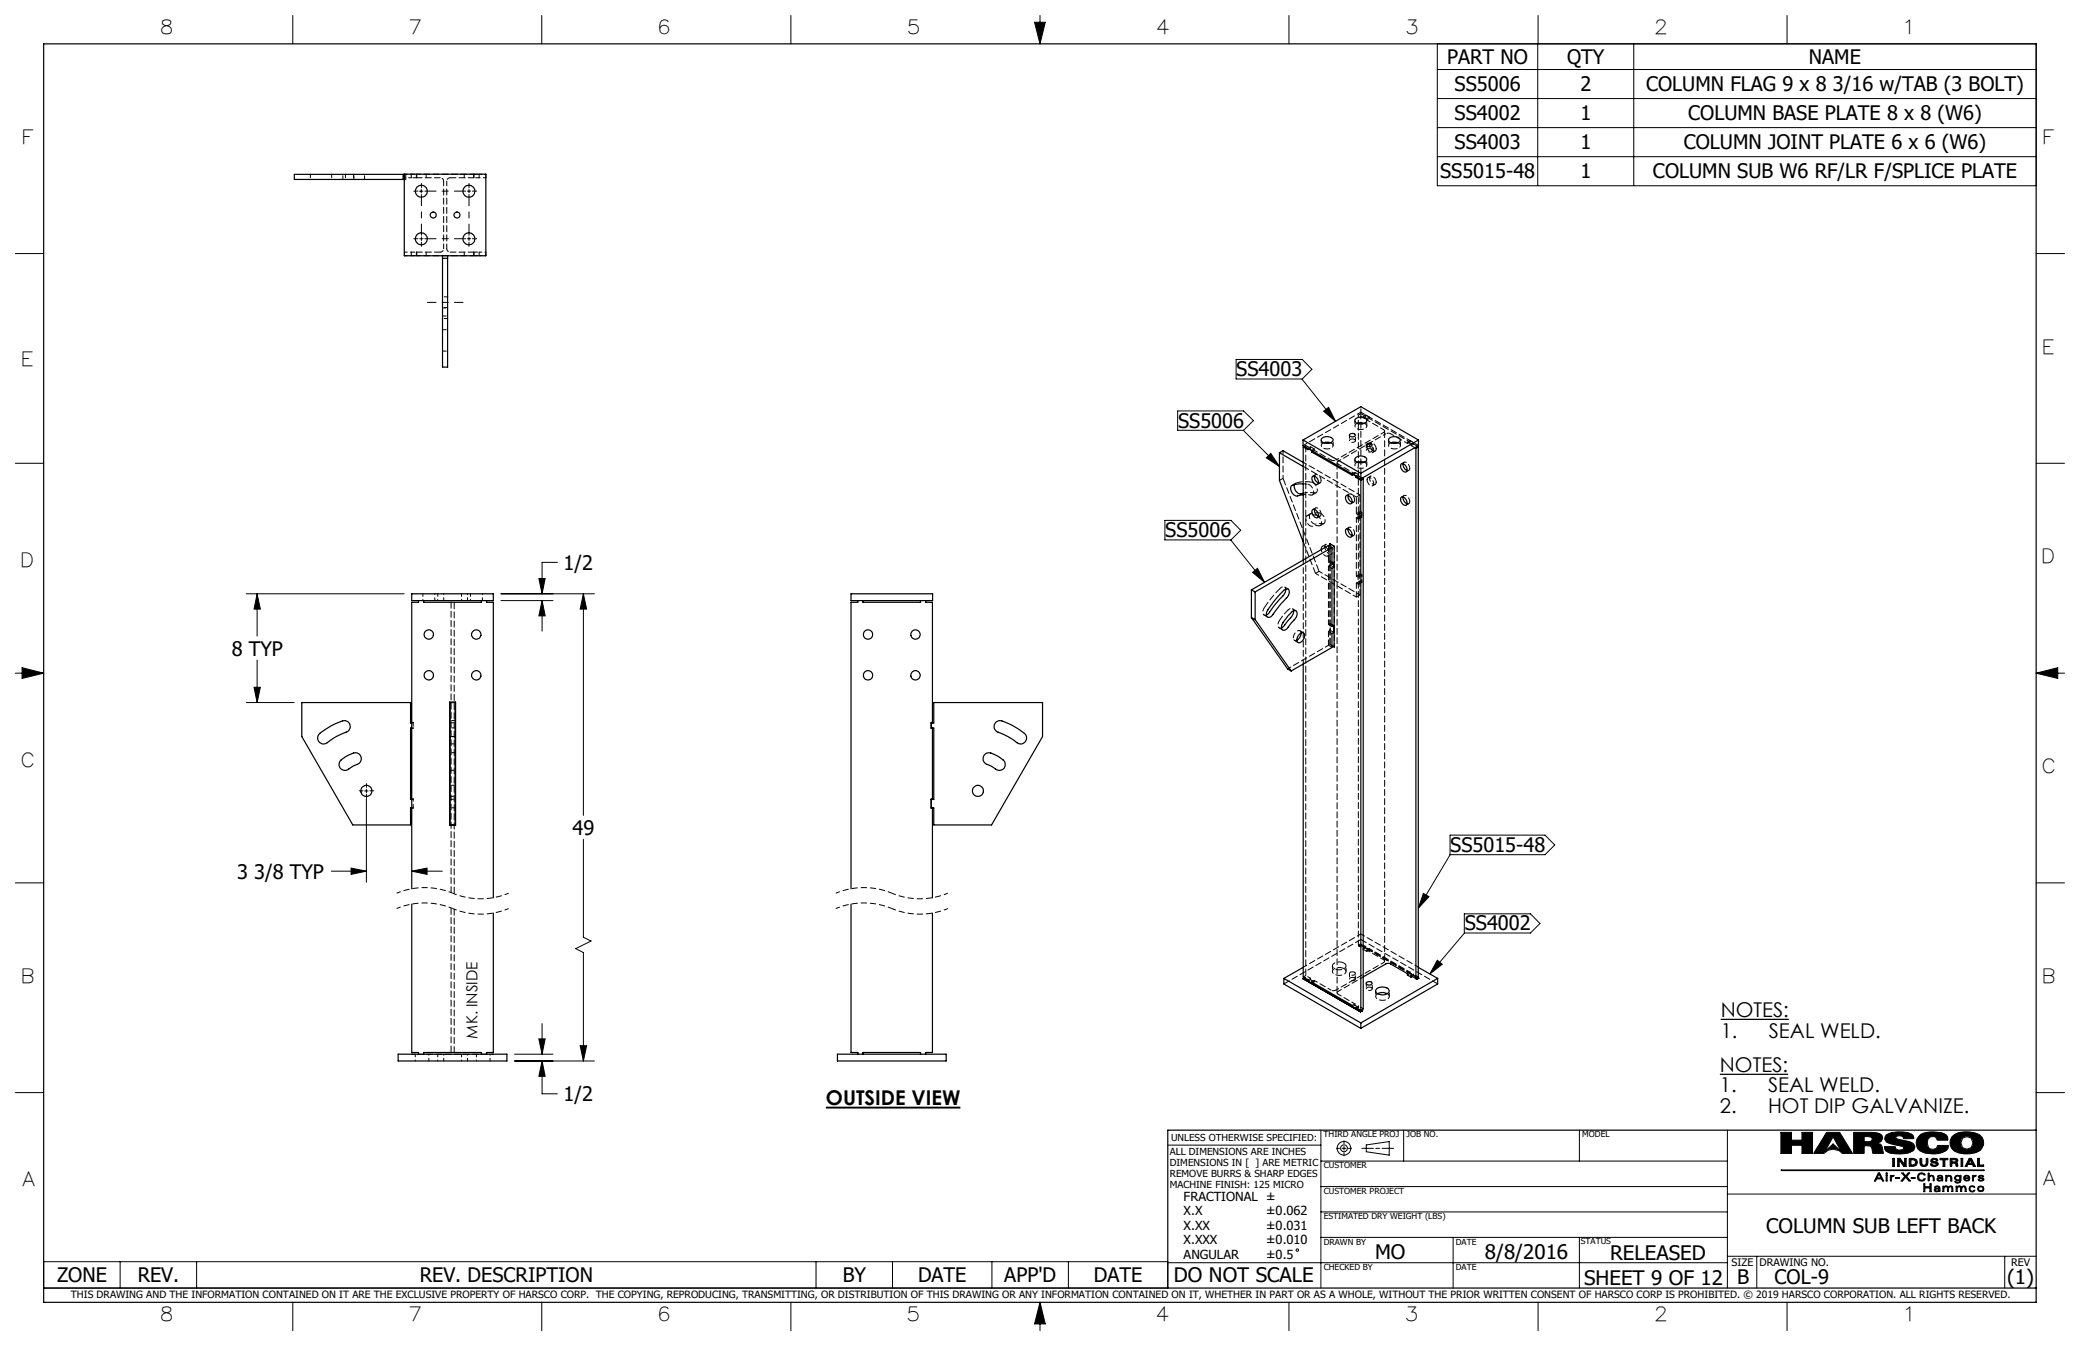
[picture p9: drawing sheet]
<svg xmlns="http://www.w3.org/2000/svg" width="432mm" height="279mm" viewBox="0 0 432 279" stroke-linecap="round" stroke-linejoin="round" font-family="sans-serif">
<g fill="none" stroke="#000" stroke-width=".21">
<path d="M60.8 3.2v5.9M112.5 3.2v5.9M164.2 3.2v5.9M214.8 4.6h2.2l-1.1 4.5zM215.9 3.2v5.9M267.6 3.2v5.9M298.4 9.1h124.3v29.5h-124.3zM298.4 14.4h124.3M319.2 9.1v29.5M319.3 3.2v5.9M339.2 9.1v29.5M371 3.2v5.9"/>
<path d="M87.1 39.7h.7M87.5 39.3v.7M298.4 20.5h124.3M298.4 26.5h124.3M298.4 32.5h124.3M3.2 52.6h5.9M422.7 52.6h5.9M256.6 74.6h13.7l2 2.1-2 2h-13.7zM270.3 78.7l6.9 8.8M3.2 96.2h5.9M244.5 85.3h13.7l2 2-2 2h-13.7zM258.2 89.4l7.4 7.4"/>
<path d="M262.9 95l.9-.9 1.8 2.7zM274.8 85.4l1-.8 1.4 2.9zM422.7 96.2h5.9M115.7 116.7h-3.2v6.6M241.8 108h13.8l2 2.1-2 2h-13.8zM255.6 112.1l6.9 8.8M260 118.8l1.1-.8 1.4 2.9zM3.2 139.7h5.9M4.6 138.6l4.5 1.1-4.5 1.1zM51.1 123.3h32.8M53.4 123.3v8.7M53.4 137v8.8"/>
<path d="M53.4 123.3l.6 3.1h-1.3zM104 123.3h19.4M104 124.7h10.8M111.9 120.1h1.3l-.7 3.2zM112.5 124.7l.7 3.1h-1.3zM112.5 124.7v6.3M121.1 123.3l.7 3.1h-1.4zM121.1 123.3v46M422.7 139.7h5.9M422.7 139.7l4.5-1.1v2.2zM51.1 145.8h10M52.7 142.7h1.3l-.6 3.1z"/>
<path d="M75.7 164.2h.7M76.1 163.8v.7M76.1 165.8v17.3M121.1 174.2v20.4l1.6 .7-3.2 1.6 1.6 .8v22.5M301 173.4h19.7l2.1 2-2.1 2h-19.7zM301 177.4l-6.6 11.1M3.2 183.3h5.9M68.8 180.8h7.3M72.9 180.2l3.2 .6-3.2 .7zM85.5 180.8l3.2-.6v1.3zM85.5 180.8h6.3M295.5 185.5l1.2 .6-2.3 2.4z"/>
<path d="M298.4 199.3l1 .9-2.6 2zM304 189.7h13.7l2 2-2 2h-13.7zM304 193.7l-7.2 8.5M422.7 183.3h5.9M106.8 218.8h8M111.9 215.7h1.3l-.7 3.1zM112.5 212.5v6.3M120.4 217.1h1.4l-.7 3.1zM3.2 226.8h5.9M106.8 220.2h16.6M112.5 220.2l.7 3.2h-1.3zM112.5 220.2v6.8h3.2"/>
<path d="M242.4 237.7h31.8M274.2 234.6v32.8M277.4 238.4h.7M278.6 238.4h.8M279 236.8v.7M279 238v.8M279 239.3v.6M279.9 238.4h.7M282.7 238.4h2.4M283.6 237.7l4.8-.7v2.8l-4.8-.7zM285.6 238.4h.8M286.9 238.4h2.4"/>
<path d="M291.4 234.6v6.4M327.9 234.6v6.4M358.6 234.6v32.8M369.7 235.1h2.2v1.6h2.2v-1.6h2.2v4.3h-2.2v-1.7h-2.2v1.7h-2.2zM379.2 235.1h2.7l2.7 4.3h-2.2a2.5 2.5 0 0 0-3.8 0h-2.1zM380.5 236l1.7 3-1.7-1.5-1.7 1.5zM384.8 235.1h3.7l1.7 .2 .5 .4 .1 .6-.3 .7-.8 .3 .7 .2 .3 .4 .3 1.5h-2.2l-.2-1-.3-.5-.6-.1h-.7v1.6h-2.2zM387 235.9l1.4 .1a.51 .51 0 0 1 0 .9l-1.4 .1zM389.7 237.3h.1M391.6 235.6a6.4 6.4 0 0 1 5.3-.2l.3 .4 .1 .6h-2.1l-.1-.4a1.07 1.07 0 0 0-1.5 .1v.1a3 3 0 0 0 1.9 .6l1.6 .5 .4 .7-.3 .8a7.4 7.4 0 0 1-4.9 .6l-.8-.5-.3-.9h2.3v.4a1.01 1.01 0 0 0 1.7-.2l-.4-.3-3.1-.8-.4-.7zM398.5 235.7a5.3 5.3 0 0 1 5.5-.2l.3 .5 .1 .7h-2.2l-.3-.6-.5-.2-.7 .1-.5 .5-.1 .7 .2 1 .4 .3 .5 .1 .8-.2 .2-.6h2.3l-.1 .6a3.9 3.9 0 0 1-2.8 1.1 4.2 4.2 0 0 1-3.5-1.1 2.19 2.19 0 0 1 .4-2.7zM405.2 235.9a5.4 5.4 0 0 1 5.8-.4 2.09 2.09 0 0 1 .8 2.2l-.7 1.1a5.9 5.9 0 0 1-5.4 .1 2.08 2.08 0 0 1-.5-3z"/>
<path d="M407.4 236.3l.9-.4 .9 .4 .4 .9-.4 1-.9 .3-.9-.3-.3-1zM422.7 226.8h5.9M274.2 256.9h84.4M274.2 251.6h84.4M274.2 246.3h84.4M274.2 241h84.4M301.7 256.9v10.5M327.9 256.9v10.5M358.6 247.9h64.1M369.8 242.9h42.1v.1h-42.1zM389.9 243.5h.3l.9 1.6h-.3l-.2-.4h-1l-.2 .4h-.3zM390.1 243.7l.4 .8h-.8z"/>
<path d="M391.5 244h.3v1.1h-.3zM391.5 243.5h.3v.2h-.3zM392.4 244h.2v.2l.2-.2h.4v.2l-.5 .1-.1 .8h-.2zM392.6 244.2h.1M392.9 240.5h.4v1.6h-.4zM393.6 244.4h.7v.2h-.7zM393.9 240.5h.5l1 1.2v-1.2h.3v1.6h-.5l-.9-1.3v1.3h-.4zM394.3 240.8h.1M394.8 243.5h.3l.5 .6 .5-.6h.4l-.7 .7 .8 .9h-.3l-.7-.7-.6 .7h-.3l.7-.9zM396.3 240.5a1.61 1.61 0 0 1 1.7 .5v.3l-.1 .5-.8 .3h-.8zM396.7 240.7a.62 .62 0 0 1 .8 .2 .62 .62 0 0 1 0 .7l-.8 .2zM396.8 244.4h.7v.2h-.7z"/>
<path d="M398.3 243.7a.87 .87 0 0 1 1.4 .2l-1-.2-.3 .2-.1 .4 .2 .5 .5 .2 .4-.3h.3l-.3 .4-.4 .1-.5-.1-.4-.3-.1-.5zM398.6 240.5h.4v1l.1 .3 .3 .1 .3-.1 .2-.4v-.9h.3v.9l-.2 .5a.93 .93 0 0 1-1.4-.4zM399.4 245.7h.2v.6h1v-.6h.3v1.7h-.3v-.8h-1v.8h-.2zM400.3 243.5h.2v.7l.5-.3a.79 .79 0 0 1 .4 1.2h-.1a.87 .87 0 0 0-.3-1 .85 .85 0 0 0-.5 1h-.2zM400.5 244.2h.1M400.9 240.7l.5-.3 .7 .1 .2 .4h-.4l-.1-.2h-.3l-.3 .2 .2 .2 .8 .2 .2 .4-.1 .2-.6 .2-.7-.1-.2-.4h.3l.4 .3 .5-.1v-.2l-1-.3-.2-.2zM401.7 246.3a.67 .67 0 0 1 1 .3v.7h-.2v-.1l-.7 .2-.2-.2v-.3l.1-.2 .8-.1-.1-.2-.3-.1-.5 .2zM402.4 244.7l.7-.1-.1 .3-.2 .1h-.3zM402.5 246.8h.1M402.5 246.8l-.8 .2 .2 .2h.3l.2-.1 .1-.3M402.5 247.2h.1M402.8 240.5h1.6v.2h-.6v1.4h-.4v-1.4h-.6z"/>
<path d="M403.1 244.6h.1M403.1 244.4l-.1-.2-.3-.1-.5 .2v-.2l.6-.2 .4 .2 .1 1h-.2v-.1M403.1 244.4l-.8 .1-.2 .3 .3 .3 .3 .1 .4-.2M403.1 244.4h.1M403.1 245h.1M403.5 246.4v-.2h-.2v1.1h.2l.1-.8 .4-.2 .3 .4v.6h.2l.1-.8 .3-.2 .3 .4v.6h.2l-.1-1-.5-.1-.3 .3M403.5 246.4l.5-.3 .4 .4M403.5 246.4h.1M403.9 244h.2v.2l.4-.3 .5 .2 .2 .4v.6h-.2l-.2-.9-.2-.1-.3 .1-.2 .9h-.2zM404.1 244.2h.1M404.4 246.5h.1M404.8 240.5a1.96 1.96 0 0 1 1.6 .2l-.1 .5-.3 .1 .4 .2 .1 .6h-.4a.61 .61 0 0 0-.7-.7h-.2v.7h-.4z"/>
<path d="M405.2 240.7l.8 .1v.3l-.8 .1zM405.9 244.1l.5-.2 .5 .3v-.2h.2v1l-.2 .5-.5 .1-.5-.1-.1-.3 .8 .2 .2-.1 .1-.4-.5 .2-.5-.2-.2-.4zM406 241.3h.1M406.1 244.2l.3-.1 .4 .1 .1 .3-.1 .3-.4 .2-.3-.2-.1-.3zM406.3 246.4v-.2h-.3l.1 1.1h.2l.1-.8 .3-.2 .3 .4v.6h.2l.1-.8 .4-.2 .3 .4v.6h.2l-.2-1-.4-.1-.4 .3M406.3 246.4l.4-.3 .5 .4M406.3 246.4h.1M407.1 240.5h.4v1.6h-.4zM407.2 246.5h.1M407.9 244.1l.4-.2 .5 .2 .1 .5h-1.1l.2 .3 .3 .1 .6-.2-.1 .2-.7 .1-.4-.2v-.6zM408 244.2l.3-.1 .4 .4h-.8zM408.8 240.5h.5l.8 1.6h-.5l-.1-.4h-1l-.2 .4h-.3z"/>
<path d="M408.9 246.3l.5-.2 .4 .1 .2 .3-.8-.2-.2 .2-.1 .3 .2 .4 .3 .1 .6-.2-.2 .2-.7 .1-.3-.3zM409 240.8l.3 .7h-.6zM409.5 244h.2v.2l.5-.2v.2l-.4 .1-.1 .8h-.2zM409.7 244.2h.1M410.5 240.5h.4v1.3h.9v.3h-1.3zM410.7 246.3l.5-.1 .5 .1 .2 .5-.2 .4-.5 .2-.5-.2-.2-.4zM410.7 244.2a.74 .74 0 0 1 1.1-.1v.2l-.5-.2-.4 .2 .7 .2 .3 .3a.76 .76 0 0 1-1.1 .3l-.2-.3 .8 .2 .2-.2a.87 .87 0 0 1-.9-.6zM410.8 246.5l.4-.2 .4 .2 .1 .3-.1 .3-.4 .1-.4-.1-.1-.3zM9.1 261.9h233.3v5.5h-233.3zM24.9 261.9v5.5M40.8 261.9v5.5M60.8 270.3v5.9"/>
<path d="M112.5 270.3v5.9M164.2 270.3v5.9M169.4 261.9v5.5M185.3 261.9v5.5M205.9 261.9v5.5M215.9 270.3v5.9M215.9 270.3l1.1 4.5h-2.2zM221.8 261.9v5.5M242.4 262.1h116.2M267.6 270.3v5.9M319.3 270.3v5.9M358.6 260.8h64.1"/>
<path d="M364.7 260.8v6.6M371 270.3v5.9M416.2 260.8v6.6"/>
<circle cx="279" cy="238.4" r=".71"/>
<circle cx="279" cy="238.4" r="1.41"/>
<circle cx="269.3" cy="259.5" r=".25"/>
</g>
<g fill="none" stroke="#000" stroke-width=".25">
<path d="M9.1 9.1h413.6v261.2h-413.6zM83.7 36.2v1.1M83.9 36.2v16.9h17v-16.9h-39.8v1.1h22.8M91.9 53.1v23.1h1v-23.1M91.9 53.6h1M265.6 94v5.7l4.9 12.8M265.6 94l4.9 2.8M265.6 94l.7-.4 4.2 2.4M270.5 91.3v1.2l12 6.9M270.5 91.3l12 6.9M270.5 91.3l12-6.9 12 6.9M270.5 92.8l1 .5v-.2"/>
<path d="M270.5 92.8v23.4M270.8 92.6l-.3 .2M272.3 93.5v.3M272.3 93.8l8.4 4.9v-.3M272.4 99a.95 .95 0 0 1 1.3 .9 .52 .52 0 0 1-.3 .7 .52 .52 0 0 1-.7-.4 1.27 1.27 0 0 1-.3-1.2zM272.5 93.7l-.2 .1M272.9 98.8a1.38 1.38 0 0 0 .8 1.5M274.5 90.9a1.62 1.62 0 0 1 2.3 .4 1.42 1.42 0 0 1-2.5 0zM274.8 91.9l.4-.1 1 .1M280.2 90.2a.67 .67 0 0 1 1.1 .2 .69 .69 0 0 1-1.2-.2zM281.4 86.9a1.58 1.58 0 0 1 2.3 .3 1.43 1.43 0 0 1-2.4 .2zM281.4 95a1.58 1.58 0 0 1 2.3 .3 1.46 1.46 0 0 1-2.3 .4l-.1-.5z"/>
<path d="M281.5 98.8v.3M281.5 99.1l1 .6M281.7 99l-.2 .1M281.8 96l.6-.2 .8 .2M281.8 87.9l.6-.2 .8 .2M282 87.8v.1M282.5 98.2v1.2M282.5 99.7v110M282.8 99.2l.2 .2M283 99.4l-.5 .3M283 99.4v110l-.5 .3M283.6 92.3a.68 .68 0 0 1 1.2 .1 .69 .69 0 0 1-1.2-.1z"/>
<path d="M288.4 90.9a1.62 1.62 0 0 1 2.3 .4 1.42 1.42 0 0 1-2.4 0zM288.7 91.9l.4-.1 1.1 .1M290.9 96.3a1.02 1.02 0 0 1 1 .5 1.02 1.02 0 0 1 0 1.2 1.21 1.21 0 0 1-1-1.7zM291.3 96.2a1.46 1.46 0 0 0 .8 1.5M293.7 93l.2 .1M293.9 93.1v110M294.2 92.6l.2 .2M294.4 92.8l-.5 .3M294.4 92.8v110l-.5 .3M294.5 91.3v1.2l-12 6.9M294.5 91.3l-12 6.9M268.7 100.6a1.57 1.57 0 0 0 1.4 1.9l.4-.1"/>
<path d="M270.5 100.4a3.5 3.5 0 0 0-2.5 .6 1.57 1.57 0 0 0 1.3 1.9l1.2-.2M272.4 105.9a.95 .95 0 0 1 1.3 .9 .52 .52 0 0 1-.3 .7 .52 .52 0 0 1-.7-.4 1.27 1.27 0 0 1-.3-1.2zM272.9 105.8a1.46 1.46 0 0 0 .8 1.4M276.1 113.4v-.5l.9 .5v20.9l-.5-.3 .5 .3M276.5 113.7l-.7-.5-16 9.2M276.5 113.7l-15.9 9.2M276.5 113.7v3.4l.4-.2M276.5 116.7l.4 .2M276.9 116.9v.9l-.4 .2v12.1l.4-.2M279.5 102.9a1.11 1.11 0 0 1 1.2 1.3 .57 .57 0 0 1-.6 .4 .57 .57 0 0 1-.5-.5 1.04 1.04 0 0 1-.1-1.2zM279.5 109.8a1.11 1.11 0 0 1 1.2 1.4 .57 .57 0 0 1-.6 .3 .57 .57 0 0 1-.5-.5 1.04 1.04 0 0 1-.1-1.2zM279.9 102.9h-.1a1.57 1.57 0 0 0 .9 1.4"/>
<path d="M279.9 109.7a1.46 1.46 0 0 0 .8 1.5M290.9 103.3a1.02 1.02 0 0 1 1 .4 1.02 1.02 0 0 1 0 1.2 1.21 1.21 0 0 1-1-1.6zM291.3 103.2a1.46 1.46 0 0 0 .8 1.4M85.5 123.3h16.9v1.4h-16.9zM86.9 124.7v.3h-1.4v59.5M87.9 124.7v.3h12v-.3M101 124.7v.3h1.4v61.4M176.7 123.3h16.9v1.4h-16.9zM178.1 124.7v.3h-1.4v59.5M179.1 124.7v.3h12v-.3M192.2 124.7v.3h1.4v25.1M259.8 128.2l.8 .4"/>
<path d="M259.8 122.4v5.8M259.8 122.4l.8 .5M259.8 128.2l7.5 10.7 .7 .4M260.6 122.9v5.7M260.6 128.6l7.4 10.7M266.5 122.6a.65 .65 0 0 1 .9-.3 .65 .65 0 0 1 .2 .9l-.4 .8-1.2 1.3-1.4 1.7a1.49 1.49 0 0 1-1.4 1.2 1.06 1.06 0 0 1 0-1.6l1.6-2.1zM266.9 122.3a2.79 2.79 0 0 1-1.3 2.2l-1.1 1.2a4.7 4.7 0 0 1-1.6 2M268.1 127.1a.65 .65 0 0 1 .9-.3 .65 .65 0 0 1 .2 .9l-.3 .8-1.2 1.3a1.25 1.25 0 0 1-1.5 .9 1.75 1.75 0 0 1 .6-2zM268.5 126.8a2.97 2.97 0 0 1-1.2 2.1l-.7 1-.6 .5M269.9 131.5a.59 .59 0 0 1 .8 0 .59 .59 0 0 1 .1 .8 1.08 1.08 0 0 1-1.5 1 1.5 1.5 0 0 1 .6-1.8zM270.1 131.4a1.81 1.81 0 0 1-.9 1.5M270.5 137.8v65l1 .6v.3l.8 .4"/>
<path d="M276.5 129.6l.4 .3M276.9 129.9v1.4l-.4 .2v2.9l-8.5 4.9M66.4 152.2a13.6 13.6 0 0 1 5.1-2.6 1.23 1.23 0 0 1 1.2 1 1.23 1.23 0 0 1-.8 1.4 15.9 15.9 0 0 0-4.3 2.4 1.25 1.25 0 0 1-1.5-.6 1.25 1.25 0 0 1 .3-1.6zM70.7 157.9l1-.8a3.7 3.7 0 0 1 2.6-.7 1.32 1.32 0 0 1 .7 1.4 1.32 1.32 0 0 1-1.3 1.1l-.7 .3a1.66 1.66 0 0 1-2.3 .4 1.24 1.24 0 0 1 0-1.7zM85.5 150.1h-.3v-4.3h-22.5v7.1l10.5 18.3h12v-3.5h.3M85.5 151.1h-.3v14.8h.3M93.3 145.7h1.3v25.6h-1.3zM93.4 145.8h1.1v25.4h-1.1zM93.4 152.9h1.1M193.3 150.1h.6v-4.3h22.5v7.1l-10.6 18.3h-11.9v-3.5h-.6M193.3 151.1h.6v14.8h-.6M193.6 150h-.3v1.2h.3"/>
<path d="M193.6 151.1v14.8M204.4 156.6a1.43 1.43 0 0 1 2 0l.3 .1a4.6 4.6 0 0 1 1.9 1.6 1.31 1.31 0 0 1-.7 1.5 1.31 1.31 0 0 1-1.6-.5l-.5-.2a2.58 2.58 0 0 1-1.7-1.2v-.7zM206.7 149.9l.6-.3a10.3 10.3 0 0 1 4.8 2.2 1.34 1.34 0 0 1 1 1.1 1.34 1.34 0 0 1-.5 1.3 1.41 1.41 0 0 1-1.9-.4l-1.5-.9-1.5-.7a1.34 1.34 0 0 1-1.2-.8 1.34 1.34 0 0 1 .2-1.5zM193.6 167.7v18.7M193.6 165.8h-.3v2h.3M85.5 187.7v30.8h1.4v.3M102.4 189.5v29h-1.4v.3M176.7 187.7v30.8h1.4v.3M193.6 189.5v29h-1.4v.3M82.7 218.8h22.5v1.4h-22.5zM87.9 218.8v-.3h12v.3M173.8 218.8h22.6v1.4h-22.6z"/>
<path d="M179.1 218.8v-.3h12v.3M266.5 203.1v1.2l16 9.2M266.5 203.1l16 9.2M270.5 200.8l-4 2.3M270.6 203.1l11.8 6.9M270.6 203.1v.1M270.8 203l-.4 .1 12 6.9 .4-.2M270.8 203l-.3 .2M270.8 203l-.2 .1M272.3 204.1v-.3l8.4 4.9v.3l.8 .4M272.5 204l-.2 .1M281.5 209.4v-.3l1 .6"/>
<path d="M281.7 209.3l-.2 .1M282.4 210h.1M282.5 212.3v1.2M282.8 209.8l-.4 .2M282.8 209.8h.1M283 202.8l4.8-2.8h.4h.4l3.6 2.1v.3l.7 .4M283.6 204a.67 .67 0 0 1 .7-.3 .67 .67 0 0 1 .5 .5 .68 .68 0 0 1-.6 .3 .68 .68 0 0 1-.6-.5zM285.8 205.3a1.84 1.84 0 0 1 2.6 .3 1.48 1.48 0 0 1-2.1 .8 .67 .67 0 0 1-.6-.4 .67 .67 0 0 1 .1-.7zM286 206.3v-.1a2.15 2.15 0 0 1 2 .1M292.9 202.8v-.3l1 .6M293.2 202.7l-.3 .1M294 203.3h.1"/>
<path d="M294.2 203l.2 .1M294.4 203.1l-.4 .2M294.4 203.1h.1M294.4 200.8l4.1 2.3M294.5 203.1l-.2-.2 .2 .2-.4 .2M298.5 203.1v1.2l-16 9.2M298.5 203.1l-16 9.2M422.7 234.6h-180.3v32.8M9.1 267.4h413.6"/>
<circle cx="87.5" cy="39.7" r="1.24"/>
<circle cx="97.3" cy="39.7" r="1.24"/>
<circle cx="87.5" cy="49.6" r="1.24"/>
<circle cx="89.9" cy="44.6" r=".62"/>
<circle cx="94.9" cy="44.6" r=".62"/>
<circle cx="97.3" cy="49.6" r="1.24"/>
<circle cx="89" cy="131.7" r=".96"/>
<circle cx="98.9" cy="131.7" r=".98"/>
<circle cx="180.2" cy="131.7" r=".98"/>
<circle cx="190" cy="131.7" r=".98"/>
<circle cx="89" cy="140.2" r=".96"/>
<circle cx="98.9" cy="140.2" r=".98"/>
<circle cx="180.2" cy="140.2" r=".98"/>
<circle cx="190" cy="140.2" r=".98"/>
<circle cx="76.1" cy="164.2" r="1.16"/>
<circle cx="203" cy="164.2" r="1.16"/>
</g>
<path d="M215.9 270.3l-1.1 4.5h2.2zM214.8 4.6h2.2l-1.1 4.5zM4.6 138.6l4.5 1.1-4.5 1.1zM422.7 139.7l4.5-1.1v2.2zM369.7 235.1v4.3h2.2v-1.7h2.2v1.7h2.2v-4.3h-2.2v1.6h-2.2v-1.6zM387 235.9l1.4 .1 .3 .6-.5 .4h-1.2zM384.8 235.1v4.3h2.2v-1.6l1.4 .1 .4 1.5h2.2l-.4-1.7-.4-.3-.5-.1a1.15 1.15 0 0 0 1.1-1.2 1.41 1.41 0 0 0-1.7-1zM391.6 235.6a1.12 1.12 0 0 0-.2 1.2 1.12 1.12 0 0 0 1.1 .7l1.8 .3a.72 .72 0 0 1 .9 .5 1.03 1.03 0 0 1-1.7-.1v-.2h-2.3a1.46 1.46 0 0 0 1.7 1.5 7.2 7.2 0 0 0 4.2-.6 1.1 1.1 0 0 0 .3-1.2 1.1 1.1 0 0 0-1-.7l-2.1-.5a.58 .58 0 0 1-.7-.5l.4-.2h.6l.5 .2 .1 .4h2.1v-.2a1.62 1.62 0 0 0-1.8-1.2 6.2 6.2 0 0 0-3.9 .6zM398.3 235.9a2.19 2.19 0 0 0-.3 2.3 2.19 2.19 0 0 0 2 1.2 4.7 4.7 0 0 0 4.3-.9l.2-.7h-2.3a1.07 1.07 0 0 1-1.7 .6 1.38 1.38 0 0 1-.4-1.6 1.38 1.38 0 0 1 1.5-.9l.4 .3 .2 .5h2.2v-.5a1.37 1.37 0 0 0-1.6-1.1 6 6 0 0 0-4.3 .6zM407 237.2a1.3 1.3 0 0 1 2.6 0 1.3 1.3 0 0 1-2.6 0zM405.5 235.7a2.15 2.15 0 0 0-.6 2.3 2.15 2.15 0 0 0 2 1.4 5.7 5.7 0 0 0 4.4-.7 2.15 2.15 0 0 0 .3-2.3 2.15 2.15 0 0 0-1.8-1.3l-1.2-.2a4.6 4.6 0 0 0-3.1 .8zM379.2 235.1l-2.7 4.3h2.1a2.5 2.5 0 0 1 3.8 0h2.2l-2.7-4.3zM380.5 236l1.7 3-1.7-1.5-1.7 1.5zM392.9 240.5v1.6h.4v-1.6zM393.9 240.5v1.6h.4v-1.3l.9 1.3h.5v-1.6h-.3v1.2l-1-1.2zM396.7 240.7h.5l.4 .2 .1 .5-.3 .4h-.7zM396.3 240.5v1.6h.9a.83 .83 0 0 0 .8-.9 .83 .83 0 0 0-.9-.7zM398.6 240.5v1.1a.86 .86 0 0 0 .9 .5 .86 .86 0 0 0 .7-.7v-.9h-.3l-.1 1.2-.3 .2-.4-.1-.1-1.3zM400.9 240.7l-.1 .1a.53 .53 0 0 0 .6 .6l.4 .1a.27 .27 0 0 1 .1 .4 .27 .27 0 0 1-.4 0l-.4-.3h-.3a.86 .86 0 0 0 .8 .5 .86 .86 0 0 0 .8-.6l-.3-.3-.7-.1a.29 .29 0 0 1 0-.5 .29 .29 0 0 1 .4 .2l.1 .1h.4a.84 .84 0 0 0-1.4-.2zM402.8 240.5v.2h.6v1.4h.4v-1.4h.6v-.2zM405.2 240.7l.8 .1a.25 .25 0 0 1 0 .3 .25 .25 0 0 1-.3 .1h-.5zM404.8 240.5v1.6h.4v-.7l.7 .1 .2 .6h.4l-.1-.6-.4-.2 .4-.2v-.4l-.5-.2zM407.1 240.5v1.6h.4v-1.6zM409 240.8l.3 .7h-.6zM408.8 240.5l-.8 1.6h.3l.2-.4h1l.1 .4h.5l-.8-1.6zM410.5 240.5v1.6h1.3v-.3h-.9v-1.3zM390.1 243.7l.4 .8h-.8zM389.9 243.5l-.8 1.6h.3l.2-.4h1l.2 .4h.3l-.9-1.6zM391.5 243.5v.2h.3v-.2zM369.8 242.9v.1h42.1v-.1zM391.5 244v1.1h.3v-1.1zM392.4 244v1.1h.2l.1-.7 .5-.2v-.2h-.3l-.3 .2v-.2zM393.6 244.4v.2h.7v-.2zM394.8 243.5l.6 .7-.7 .9h.3l.6-.7 .7 .7h.3l-.8-.9 .7-.7h-.4l-.5 .6-.5-.6zM396.8 244.4v.2h.7v-.2zM398.3 243.6l-.3 .8a.87 .87 0 0 0 .7 .8 .87 .87 0 0 0 1-.5h-.3l-.2 .3h-.3a.67 .67 0 0 1-.6-.9 .67 .67 0 0 1 1.1-.2h.3a.86 .86 0 0 0-1.4-.3zM400.3 243.5v1.6h.2v-.7l.4-.3 .4 .2v.8h.2v-.9l-.6-.3-.4 .3v-.7zM402.4 244.7l.3-.1a.23 .23 0 0 1 .4 .1 .23 .23 0 0 1-.2 .3h-.3a.22 .22 0 0 1-.2-.1 .22 .22 0 0 1 0-.2zM402.3 244.1l-.1 .2 .3-.2 .4 .1a.2 .2 0 0 1 .1 .3 .2 .2 0 0 1-.3-.1l-.5 .1-.1 .5 .3 .2 .7-.2v.1h.2l-.1-1-.3-.2zM403.9 244v1.1h.2v-.6l.3-.4 .5 .1 .1 .9h.2l-.1-1-.6-.2-.4 .3v-.2zM406 244.1l-.1 .1a.6 .6 0 0 0 .1 .8 .6 .6 0 0 0 .9-.1l-.1 .4-.2 .1h-.4l-.2-.2-.2 .1 .4 .3 .8-.2 .1-.3v-1.1h-.2v.2a.7 .7 0 0 0-.9-.1zM406 244.5a.45 .45 0 0 1 .9 0 .45 .45 0 0 1-.9 0zM408 244.2l.5-.1 .2 .4h-.8zM407.8 244.1l-.2 .6a.67 .67 0 0 0 .6 .5 .67 .67 0 0 0 .7-.4l-.8 .2-.3-.4h1.1a.67 .67 0 0 0-.4-.6 .67 .67 0 0 0-.7 .1zM409.5 244v1.1h.2v-.7l.5-.2v-.2h-.3l-.2 .2v-.2zM410.8 244.1a.38 .38 0 0 0 0 .4 .38 .38 0 0 0 .4 .2h.2a.21 .21 0 0 1 .2 .3 .21 .21 0 0 1-.4 0l-.6-.2 .2 .3 .5 .1a.37 .37 0 0 0 .5-.2 .37 .37 0 0 0-.2-.5l-.4-.1a.21 .21 0 0 1-.2-.3 .21 .21 0 0 1 .3 0l.5 .2-.4-.4zM399.4 245.7v1.7h.2v-.8h1v.8h.3v-1.7h-.3v.6h-1v-.6zM401.8 246.9l.4-.1a.24 .24 0 0 1 .3 .3 .24 .24 0 0 1-.4 .1l-.3-.1zM401.7 246.3l-.1 .2 .5-.2 .3 .1a.23 .23 0 0 1 0 .3 .23 .23 0 0 1-.3 0 .41 .41 0 0 0-.6 .4 .41 .41 0 0 0 .7 .3l.3-.2v.1h.2v-.9l-.3-.2zM409 246.2l-.2 .3v.5l.4 .4h.6l.2-.3-.5 .2-.3-.1-.3-.3 .1-.4 .5-.2 .5 .2a.62 .62 0 0 0-1-.3zM410.7 246.7a.5 .5 0 0 1 1 0 .5 .5 0 0 1-1 0zM410.5 246.8a.65 .65 0 0 0 1.3 0 .65 .65 0 0 0-1.3 0zM403.3 246.2h.2v.2l.5-.3 .4 .4 .4-.3h.4l.2 .3v.8h-.2v-.8l-.2-.2-.5 .3v.7h-.2v-.7l-.3-.3-.4 .2-.1 .8h-.2zM406 246.2h.3v.2l.5-.3 .4 .4 .3-.3h.5l.2 .4v.7h-.2v-.7l-.3-.3-.4 .2-.1 .8h-.2v-.7l-.3-.3-.4 .3v.7h-.2z" fill-rule="evenodd" fill="#000"/>
<path d="M171.5 229.9h27.9" fill="none" stroke="#000" stroke-width=".4"/>
<path d="M357.2 211.6h14.2M357 223h14.2" fill="none" stroke="#000" stroke-width=".26"/>
<path d="M94 188.6a15.1 15.1 0 0 0-11.7 0M94 185.4a15.1 15.1 0 0 0-11.7 0M105.6 188.6a15.1 15.1 0 0 1-11.6 0M105.6 185.4a15.1 15.1 0 0 1-11.6 0M185.1 188.6a15.1 15.1 0 0 0-11.6 0M185.1 185.4a15.1 15.1 0 0 0-11.6 0M196.8 188.6a15.1 15.1 0 0 1-11.7 0M196.8 185.4a15.1 15.1 0 0 1-11.7 0" fill="none" stroke="#000" stroke-width=".21" stroke-dasharray="1.3 .6" stroke-dashoffset=".4" stroke-linecap="butt"/>
<path d="M96.1 62.8h-7.4" fill="none" stroke="#000" stroke-width=".21" stroke-dasharray="15.2 1.3 1.3 1.3" stroke-dashoffset="13.4"/>
<g fill="none" stroke="#000" stroke-width=".21" stroke-dasharray="15.2 1.3 1.3 1.3">
<path d="M86.8 39.7h-.9M87.5 39v-.9M97.4 39.7h.3M97.4 39.7v-.4M97.4 39.7h-.4M97.4 39.7v.3M97.4 39v-.9M98.1 39.7h.8M86.8 49.6h-.9M87.5 49.6h.3M87.5 49.6v-.4M87.5 49.6h-.4"/>
<path d="M87.5 49.6v.3M87.5 50.3v.8M97.4 49.6h.3M97.4 49.6v-.4M97.4 49.6h-.4M97.4 49.6v.3M97.4 50.3v.8M98.1 49.6h.8M75.4 164.2h-.8M76.1 163.4v-.7M76.1 164.9v.8M76.8 164.2h.8"/>
</g>
<path d="M88.2 39.7h8.5M87.5 40.4v8.4M88.2 49.6h8.5M97.4 40.4v8.4" fill="none" stroke="#000" stroke-width=".21" stroke-dasharray="15.2 1.3 1.3 1.3" stroke-dashoffset="12.9"/>
<path d="M121.1 123.3l.7 3.1h-1.4zM120.4 217.1h1.4l-.7 3.1zM85.5 180.8l3.2-.6v1.3zM72.9 180.2l3.2 .6-3.2 .7zM53.4 123.3l.6 3.1h-1.3zM52.7 142.7h1.3l-.6 3.1zM112.5 220.2l.7 3.2h-1.3zM111.9 215.7h1.3l-.7 3.1zM112.5 124.7l.7 3.1h-1.3zM111.9 120.1h1.3l-.7 3.2zM274.8 85.4l1-.8 1.4 2.9zM262.9 95l.9-.9 1.8 2.7zM260 118.8l1.1-.8 1.4 2.9zM295.5 185.5l1.2 .6-2.3 2.4zM298.4 199.3l1 .9-2.6 2z" fill="#000"/>
<g fill="none" stroke="#000" stroke-width=".21" stroke-dasharray="1.3 .6" stroke-dashoffset="-.1">
<path d="M271.1 92.5v110M277.6 96v110.1M282 87.9v18.6M269 100.3a6.4 6.4 0 0 1 3.3-.2M275.8 113.2v3.5M281.6 103.2v3.4M282.3 102.7v3.5M94.3 125v60.5M262.5 126.1l1.5-2.1 1.8-1.9M93.6 188.5v30M279 199.9a1.66 1.66 0 0 0-2.4 .6 1.66 1.66 0 0 0 2.8 0l-.1-.4-.3-.2M287.4 199.5v-110"/>
<path d="M279 201.1a1.66 1.66 0 0 0-2.4 .6 1.66 1.66 0 0 0 2.8 0l-.1-.4-.3-.2"/>
</g>
<g fill="none" stroke="#000" stroke-width=".21" stroke-dasharray="1.3 .6">
<path d="M84 36.2h.1M84.2 36.9v.3M84.2 37.2h-.2M91.8 53v.1M91.9 53.1h.1M93 53.1h.1M93 53v.1M270.6 96.8l11 6.4M271.1 92.5l-.3 .1M271.6 93.1v-.1M272.1 92.8l-.5 .2M272.1 93v-.3"/>
<path d="M272.1 93l-.5 .3M272.3 93.5h.1M272.8 93.5l-.3 .1M272.8 93.2l-.5 .3M272.8 93.2v.3M273.1 98.5l-.5 .3M276.4 92l-.1-.1M280.8 98.4h.1M281.2 91.2a.64 .64 0 0 0-1 .4 .67 .67 0 0 0 .6 .2 .67 .67 0 0 0 .6-.4l-.2-.2M281.3 98.1l-.5 .3M281.3 98.4v-.3M281.3 98.4l-.5 .3"/>
<path d="M281.5 98.8h.1M282 98.8l-.2 .1M282 98.5l-.5 .3M282 98.5v.3M282.5 85.9l-.5 .3M282.5 99.4v.3M283 86.4v.3M283.4 96l-.2-.1M283.4 87.9h-.2M283.5 86.1l-.5 .3M283.5 86.4v-.3M283.5 86.4l-.5 .3"/>
<path d="M283.7 87.2v-.3M284.3 86.9l-.6 .3M284.3 86.6l-.6 .3M284.3 86.6v.3M284.5 91.9l-.5 .3M284.5 98.8l-.5 .3M284.7 93.2a.64 .64 0 0 0-1 .4 .67 .67 0 0 0 .6 .3 .67 .67 0 0 0 .6-.5l-.2-.2M285 93.9l.5-.3M290.4 92l-.2-.1M291.5 96l-.5 .3M291.9 97.9l.6-.3M292.2 91.8v.3"/>
<path d="M292.7 91.8l-.5 .3M292.7 91.5l-.5 .3M292.7 91.8v-.3M292.9 92.5v-.3M293.5 92.2l-.6 .3M293.5 91.9l-.6 .3M293.5 91.9v.3M268.7 100.6l.3-.3M271.6 100.5a1.57 1.57 0 0 1 .9 2.2l-.4 .1M272.3 100.1a1.57 1.57 0 0 1 1 2.1l-.4 .1M272.5 109.2a1.49 1.49 0 0 1-1.2-2.1l.1-.1M273.1 105.4l-.5 .3"/>
<path d="M273.1 119l-2.5-6.5M273.2 106.9a1.57 1.57 0 0 1 .9 2.2h-.3M273.2 108.8a1.49 1.49 0 0 1-1.2-2.1l.1-.1M273.5 100.5l.6-.3M273.5 107.4l.6-.3M273.9 106.5a1.57 1.57 0 0 1 1 2.1l-.4 .1M276.1 113.4v20.4M276.1 112.9h.1M276.2 116.4l.3 .3M276.2 116.4l-.4 .3M276.2 117.3l-.4 .2M277 113.4h.1"/>
<path d="M280 102.6l-.5 .3M280 109.5l-.5 .3M280.5 104.5l.5-.3M280.5 111.4l.5-.3M281.9 106.9l-.3-.3M281.9 107.7l-.3-.2M281.9 119.8l-.3-.2M282 119.5l.2 .1M282 106.5l.2 .1M282 106.5l.5-.3M282 107.5l.5-.3M282 119.5l.5-.3"/>
<path d="M282.2 107.7l-.2-.2M282.2 106.6l.5-.3M282.2 107.7l.5-.3M282.2 119.6l.5-.3M282.5 106.2l.2 .1M282.5 119.2l.2 .1M282.7 107.4l-.2-.2M282.7 106.4l-.4-.2M282.7 107.3l-.4-.2M282.7 119.4l-.4-.2M285 100.8l.5-.3M291.5 102.9l-.5 .3"/>
<path d="M291.9 104.8l.6-.3M93.6 125v60.3M276.1 133.8l.4 .2M276.1 133.8h.1M276.2 129.4l.3 .2M276.2 129.4l-.4 .2M276.2 130.9l-.4 .2M277 134.2v.1M277 134.3h.1M281.9 121.3l-.3-.3M282 121.1l.5-.3M282.2 121.2l-.2-.1"/>
<path d="M282.2 121.2l.5-.3M282.7 120.9l-.2-.1M282.7 120.8l-.4-.2M85.5 150h.3M85.8 151.2h-.3M85.8 150h.1M85.8 151.1v.1M85.8 150h-.3M85.8 151.1h-.3M85.5 165.8h.3M85.8 167.8h-.3M85.8 165.8v.1"/>
<path d="M85.8 167.7v.1M85.8 167.7h-.3M85.8 165.9h-.3M94.3 188.7v29.8M282.1 196.4h.1M282.2 196.4l.4-.2M282.2 196.4h-.1M282.2 196.4h.1M282.5 195.9l-.5 .3M282.5 195l-16 9.2M282.6 196.2l-.4 .2M282.6 196.2h.1"/>
<path d="M282.6 196.1l-.5 .3M282.6 196.2l-.5 .2M282.6 196.2v-.1M283 196.8v.3M283.5 196.5l-.5 .3M283.5 196.8l-.5 .3M283.5 196.8v-.3M283.7 197.5v-.3M284.3 197.2l-.6 .3M284.3 196.9l-.6 .3M284.3 196.9v.3M85.5 218.9v-.1"/>
<path d="M85.6 218.9v-.1M102.3 218.9v-.1M102.4 218.9v-.1M270.5 203.1h.1M270.9 203l.1-.1M270.9 202.9h-.1M270.9 202.9h.1M271 202.9h-.1M271 202.9l-.4 .2M271 202.9h.1M271.1 202.5l-.5 .3M272.1 203.1l-.5 .3"/>
<path d="M272.1 203.4l-.5 .3M272.1 203.4v-.3M272.8 203.8l-.2 .2M272.8 203.5l-.5 .3M272.8 203.5v.3M281.2 201.8a.64 .64 0 0 0-1 .4 .67 .67 0 0 0 .6 .2 .67 .67 0 0 0 .6-.4l-.2-.2M281.2 203a.64 .64 0 0 0-1 .3 .67 .67 0 0 0 .6 .3 .67 .67 0 0 0 .6-.5l-.2-.1M281.3 208.7l-.5 .3M281.3 208.7v-.3M281.3 208.4l-.5 .3M282 209.1l-.2 .2M282 208.8l-.5 .3"/>
<path d="M282 208.8v.3M282.4 210.1v-.1M282.4 210.1l.5-.3M282.9 209.8h.1M284.7 205a.64 .64 0 0 0-1 .3 .67 .67 0 0 0 .6 .3 .67 .67 0 0 0 .6-.4l-.2-.2M286 206.3a.66 .66 0 0 0-.4 .7 .66 .66 0 0 0 .7 .5 1.64 1.64 0 0 0 2.1-.6v-.3l-.4-.3M292.7 202.1l-.5 .3M292.7 201.8l-.5 .3M292.7 202.1v-.3M293.5 202.5l-.3 .2M293.5 202.2l-.6 .3M293.5 202.2v.3"/>
<path d="M294 203.3h.1M294.1 203.3h.1M294.1 203.3l.4-.2M294.1 203.3h-.1M294.5 203.1h.1M298.5 204.2l-16-9.2"/>
</g>
<g fill="none" stroke="#000" stroke-width=".21" stroke-dasharray="1.3 .6" stroke-dashoffset=".5">
<path d="M64.4 36.2v1M68.9 36.2v1M71.2 37.2v-1M71.7 36.2v1M73.4 36.2v1M73.5 37.2v-1M75.7 37.2v-1M85.4 36.2h1M86.4 36.9h-1M98.4 36.2h1.1M99.5 36.9h-1.1M85.4 52.3h1"/>
<path d="M85.4 53.1h1M98.4 52.3h1.1M98.4 53.1h1.1M91.9 65.6h1.1M91.9 72.9h1.1M91.9 68.4h1.1M91.9 63.9h1.1M93 66.1h-1.1M93 63.8h-1.1M93 61.6h-1.1M270.6 96l11.7 6.7M272.8 93.5l3.5 2"/>
<path d="M276.3 95.5l.5 .1 .5-.1M277.8 96.3l3.5 2.1M284.3 86.9l8.4 4.9M287.2 89.2l-3.5-2M288.7 90l-.5-.1-.5 .1M292.2 92.1l-3.5-2.1M270.6 100.4l1 .1M277 113.4l-.9-.5M282.2 106.6v1.1M282.7 106.3v1.1M262.9 127.7a.6 .6 0 0 1-.7-.2 .6 .6 0 0 1 0-.8l.3-.6M266 130.3a.6 .6 0 0 1-.7-.2 .6 .6 0 0 1 0-.7l.3-.6"/>
<path d="M275.8 133.9l-8.5 4.9M281.6 123.9l-8.5-4.9M282.3 123.5l-8.5-4.9M85.8 150v1.1M93.4 150h1.1M93.4 154.4h1.1M93.4 159.9h1.1M94.5 151.1h-1.1M94.5 149.6h-1.1M94.5 156.2h-1.1M93.4 165.9h1.1M93.4 165.3h1.1"/>
<path d="M94.5 167.7h-1.1M94.5 163h-1.1M282.6 196.2l11.8 6.9M283.7 197.2l3.5 2M276.3 205.5l-3.5-2M277.3 205.5l-.5 .1-.5-.1M277.8 205.8l5.2-3M281.3 208.4l-3.5-2M292.7 201.8l-8.4-4.9M294.3 202.9l-11.7-6.8"/>
</g>
<path d="M271.4 107l.8-.1h1M272.2 106.6l.8-.2 .9 .1M85.8 165.9v1.8" fill="none" stroke="#000" stroke-width=".21" stroke-dasharray="1.3 .6" stroke-dashoffset=".9"/>
<g fill="none" stroke="#000" stroke-width=".21" stroke-dasharray="1.3 .6" stroke-dashoffset=".7">
<path d="M84 36.2h1.4M85.4 36.9h-1.4M99.5 36.2h1.4M100.9 36.9h-1.4M84 52.3h1.4M84 53.1h1.4M99.5 52.3h1.4M99.5 53.1h1.4M281.9 119.8v1.5M87.8 123.2v1.4M90.3 124.6v-1.4M90.9 123.2v1.4"/>
<path d="M92.1 124.6v-1.4M95.8 123.2v1.4M97.1 124.6v-1.4M97.7 123.2v1.4M100.1 124.6v-1.4M276.2 130.9v-1.5M277 134.3v-20.9M282.7 120.8v-1.4M85.5 218.9h16.9M86.2 218.8v1.4M90.9 218.8v1.4M95.8 218.8v1.4"/>
<path d="M98.9 218.8v1.4M89 220.2v-1.4M92.1 220.2v-1.4M97.1 220.2v-1.4M101.7 220.2v-1.4"/>
</g>
<g fill="none" stroke="#000" stroke-width=".21" stroke-dasharray="1.3 .6" stroke-dashoffset=".4">
<path d="M84 36.2v.7M84.2 36.9v-.7M85.4 36.2v.7M86.4 36.2v.7M86.4 36.2h12M86.5 36.2v.7M88.5 36.9v-.7M96.4 36.2v.7M98.3 36.9v-.7M98.4 36.2v.7M99.5 36.2v.7M100.9 36.2v.7"/>
<path d="M84 52.3v.8M85.4 52.3v.8M86.4 52.3v.8M86.4 53.1h12M86.5 52.3v.8M88.5 53.1v-.8M96.4 52.3v.8M98.3 53.1v-.8M98.4 52.3v.8M99.5 52.3v.8M100.9 52.3v.8M266.4 99.3l-.8 .4"/>
<path d="M271.6 93l.7 .5M272.1 92.8l.7 .4M274.3 99.8a1.11 1.11 0 0 0-1.3-1.2l-.1 .2M277.8 95.8a.3 .3 0 0 0-.2 .2 .3 .3 0 0 0 .2 .3M280.8 98.4l.7 .4M281.3 98.1l.7 .4M282 98.8l.8 .4M282.5 85.6l-12 6.9M283.5 86.1l.8 .5M283.7 86.9l-.7-.5M287.2 89.8a.3 .3 0 0 0 .2-.3 .3 .3 0 0 0-.2-.3M292.1 97.7l.4-.1 .2-.4"/>
<path d="M292.7 97.2a1.11 1.11 0 0 0-1.3-1.2l-.1 .2M292.7 91.5l.8 .4M292.9 92.2l-.7-.4M293.5 92.2l.7 .4M293.7 92.9l-.8-.4M294.5 92.5l-12-6.9M268.9 100.3l-.7 .5M272.1 106.6l-.8 .5M272.5 102.7l.7-.4M272.9 102.3l-1.1-.1-1.2 .2M273.7 100.2h.4l.2-.4M273.7 107.1h.4l.2-.4"/>
<path d="M273.8 118.6l-.7 .4M274.1 109.1l.7-.4M274.3 106.7a1.11 1.11 0 0 0-1.3-1.2l-.1 .2M275.3 113l-.8 .4M275.7 115.4l.7-.4M275.8 116.7l.7 .4M276.2 117.3v-.9M276.5 118l-.7-.5M276.9 117.7l-.7-.4M280.7 104.3l.4-.1 .1-.4M280.7 111.2l.4-.1 .1-.4M281.2 103.8a1.11 1.11 0 0 0-1.2-1.2l-.1 .2"/>
<path d="M281.2 110.7a1.11 1.11 0 0 0-1.2-1.2l-.1 .2M281.6 107.5l.7-.4M281.9 106.9v.8M281.9 107.7l.8-.4M282 107.5v12M282.3 102.7l-.7 .5M282.3 106.2l-.7 .4M282.3 119.2l-.7 .4M282.7 106.4l-.8 .5M282.7 107.3v-.9M282.7 119.4l-.8 .4M292.1 104.6l.4-.1 .2-.4"/>
<path d="M292.7 104.1a1.11 1.11 0 0 0-1.3-1.2l-.1 .2M262.4 127.7l.8 .4M265.5 130.3l.8 .5M267.4 122.3l-.7-.5M268.7 132.9l.8 .5M269 126.8l-.7-.5M270.6 131.4l-.7-.5M275.8 129.6l.7 .5M275.8 133.9l.7 .5M276.5 131.5l-.7-.4M276.9 131.3l-.7-.4M281.6 121l.7-.4"/>
<path d="M281.9 121.3l.8-.5M282.3 123.5l-.7 .4M282.5 193.9l-11.9 6.9M283 197.1l.7 .4M284.3 197.2l-.8-.4M287.2 199.2a.3 .3 0 0 1 .2 .3 .3 .3 0 0 1-.2 .3M270.5 203.1l11.9 7M272.8 203.8l-.7-.4M277.8 206.4a.3 .3 0 0 1-.2-.3 .3 .3 0 0 1 .2-.3M282 209.1l-.7-.4M293.5 202.5l-.8-.4M294.5 200.8l-12-6.9"/>
</g>
<g fill="none" stroke="#000" stroke-width=".21" stroke-dasharray="1.3 .6" stroke-dashoffset=".6">
<path d="M92.1 37.6a.71 .71 0 0 0-.7-.7M93.5 36.9a.71 .71 0 0 0-.8 .7M91.4 52.3a.71 .71 0 0 0 .7-.7M92.7 51.6a.71 .71 0 0 0 .8 .7M93 53h-1.2M266.4 99.3v-5.8M271.1 92.5l1 .5M274.3 91.3v1.2M276.8 92.5v-1.2M277.3 95.5l9.9-5.7M280.1 90.3v1.2M281.3 95.4v1.1"/>
<path d="M281.3 87.3v1.1M281.4 91.5v-1.2M282.5 85.9l1 .5M282.5 85.6v-1.2M283 86.7l-1-.5M283.6 92.3v1.2M283.7 96.5v-1.1M283.7 88.4v-1.1M284.9 93.5v-1.2M287.7 90l-9.9 5.8M288.3 91.3v1.2M290.7 92.5v-1.2"/>
<path d="M273.8 109.1l-1.3 .1M274.3 113.9a.55 .55 0 0 1 .4-.5 .55 .55 0 0 1 .6 .2 1.17 1.17 0 0 1 .3 1.8 1.47 1.47 0 0 1-1.3-1.5M274.5 108.7l-1.3 .1M275 113.5a.55 .55 0 0 1 .4-.6 .55 .55 0 0 1 .7 .3 1.17 1.17 0 0 1 .2 1.8 1.47 1.47 0 0 1-1.3-1.5M269.2 132.9a.49 .49 0 0 1-.5 0 .49 .49 0 0 1-.2-.5M282 196.2l1 .6M282.6 196.2l11.6 6.7M283.5 196.5l-1-.6M287.2 199.8l-9.9 5.7M272.1 203.1l-1-.6M276.6 200.5v1.1M279.4 201.6v-1.1"/>
<path d="M280.1 202.1v1.1M281.4 203.2v-1.1M283 209.4l-1-.6M283.6 204.1v1.1M284.9 205.2v-1.1M285.6 205.7v1.1M288.4 206.8v-1.1M294.3 202.9l-11.7-6.7M294.5 202.8l-1-.6"/>
</g>
<path d="M92.7 37.6v14M92.1 51.6v-14M274.8 91.9a.6 .6 0 0 0-.5 .7 .6 .6 0 0 0 .6 .5 1.32 1.32 0 0 0 1.9-.7l-.4-.4M281.8 95.9a.6 .6 0 0 0-.5 .7 .6 .6 0 0 0 .6 .5 1.32 1.32 0 0 0 1.8-.6l-.3-.5M281.8 87.9a.6 .6 0 0 0-.5 .6 .6 .6 0 0 0 .6 .6 1.32 1.32 0 0 0 1.8-.7l-.3-.5M288.8 91.9a.6 .6 0 0 0-.5 .7 .6 .6 0 0 0 .6 .5 1.32 1.32 0 0 0 1.8-.7l-.3-.4M270.6 116.2v21.6M275.8 117.5v12.1M281.6 107.5v12.1M282.3 107.1v12.1" fill="none" stroke="#000" stroke-width=".21" stroke-dasharray="1.3 .6" stroke-dashoffset=".3"/>
<path d="M91.4 36.9h-5M98.4 36.9h-4.9M86.4 52.3h5M93.5 52.3h4.9M283.8 99.6a.5 .5 0 0 1 .4-.5 .5 .5 0 0 1 .6 .4 .84 .84 0 0 1 0 1.4 1.35 1.35 0 0 1-1-1.3M283.8 92.7a.5 .5 0 0 1 .4-.5 .5 .5 0 0 1 .6 .3 .84 .84 0 0 1 0 1.5 1.35 1.35 0 0 1-1-1.3M285.7 93.2a1.11 1.11 0 0 0-1.2-1.2 1.15 1.15 0 0 0 1 1.6l.2-.4M285.7 100.1a1.11 1.11 0 0 0-1.2-1.2 1.15 1.15 0 0 0 1 1.6l.2-.4M275.8 131.1v2.8M281.6 121v2.9M282.3 120.6v2.9" fill="none" stroke="#000" stroke-width=".21" stroke-dasharray="1.3 .6" stroke-dashoffset=".1"/>
<path d="M282.5 85.9v12.3M265.6 128.8l1.8-2.2M268.5 132.4a1.36 1.36 0 0 1 1.4-1.4l.2 .4M282 121.1v75.1" fill="none" stroke="#000" stroke-width=".21" stroke-dasharray="1.3 .6" stroke-dashoffset=".2"/>
<path d="M282 86.2v1.6M272.1 102.8l-1.5-.1M282.2 119.6v1.6M282.7 119.3v1.6M265.8 122.1a.6 .6 0 0 1 .6-.3 .6 .6 0 0 1 .5 .5M267.4 126.6a.6 .6 0 0 1 .6-.3 .6 .6 0 0 1 .5 .5" fill="none" stroke="#000" stroke-width=".21" stroke-dasharray="1.3 .6" stroke-dashoffset=".8"/>
<path d="M273.8 118.6l-7.4-19.3" fill="none" stroke="#000" stroke-width=".21" stroke-dasharray="1.3 .6" stroke-dashoffset="-.2"/>
<g font-size="4.2">
<text x="300.4" y="13.3">PART NO</text>
<text x="325.3" y="13.3">QTY</text>
<text x="375.5" y="13.3">NAME</text>
<text x="302" y="18.9">SS5006</text>
<text x="328.1" y="18.9">2</text>
<text x="341.7" y="18.9">COLUMN FLAG 9 x 8 3/16 w/TAB (3 BOLT)</text>
<text x="302" y="25">SS4002</text>
<text x="328.1" y="25">1</text>
<text x="350.5" y="25">COLUMN BASE PLATE 8 x 8 (W6)</text>
<text x="302" y="31">SS4003</text>
<text x="328.1" y="31">1</text>
<text x="349.6" y="31">COLUMN JOINT PLATE 6 x 6 (W6)</text>
<text x="299" y="37">SS5015-48</text>
<text x="328.1" y="37">1</text>
<text x="343.2" y="37">COLUMN SUB W6 RF/LR F/SPLICE PLATE</text>
<text x="256.7" y="78.1">SS4003</text>
<text x="244.6" y="88.8">SS5006</text>
<text x="241.9" y="111.5">SS5006</text>
<text x="117" y="118.3">1/2</text>
<text x="48.1" y="136.1">8 TYP</text>
<text x="118.9" y="173.3">49</text>
<text x="301.1" y="176.9">SS5015-48</text>
<text x="49.2" y="182.4">3 3/8 TYP</text>
<text x="304.1" y="193.1">SS4002</text>
<text x="357.2" y="215.4">1.</text>
<text x="357.2" y="211.1">NOTES:</text>
<text x="367.2" y="215.4">SEAL WELD.</text>
<text x="357" y="222.5">NOTES:</text>
<text x="357" y="226.8">1.</text>
<text x="367" y="226.8">SEAL WELD.</text>
<text x="117" y="228.6">1/2</text>
<text x="171.5" y="229.5">OUTSIDE VIEW</text>
<text x="357" y="231">2.</text>
<text x="367" y="231">HOT DIP GALVANIZE.</text>
<text x="366.6" y="255.9">COLUMN SUB LEFT BACK</text>
<text x="285.5" y="261.4">MO</text>
<text x="308.3" y="261.3">8/8/2016</text>
<text x="334.3" y="261.6">RELEASED</text>
<text x="11.8" y="266.1">ZONE</text>
<text x="28.6" y="266.1">REV.</text>
<text x="87.1" y="266.1">REV. DESCRIPTION</text>
<text x="174.9" y="266.1">BY</text>
<text x="190.6" y="266.1">DATE</text>
<text x="208.5" y="266.1">APP'D</text>
<text x="227.1" y="266.1">DATE</text>
<text x="243.7" y="266.1">DO NOT SCALE</text>
<text x="328.9" y="266.7">SHEET 9 OF 12</text>
<text x="360.6" y="266.5">B</text>
<text x="368.4" y="266.6">COL-9</text>
<text x="416.7" y="266.5">(1)</text>
</g>
<g font-size="4">
<text x="33.6" y="7.1">8</text>
<text x="85.2" y="7.1">7</text>
<text x="137" y="7.1">6</text>
<text x="188.6" y="7.1">5</text>
<text x="240.3" y="7.1">4</text>
<text x="292.1" y="7.1">3</text>
<text x="343.8" y="7.1">2</text>
<text x="395.7" y="7.1">1</text>
<text x="4.9" y="29.8">F</text>
<text x="424.5" y="29.9">F</text>
<text x="4.8" y="76">E</text>
<text x="424.3" y="73.5">E</text>
<text x="4.7" y="117.7">D</text>
<text x="424.2" y="116.9">D</text>
<text x="4.7" y="159.3">C</text>
<text x="424.2" y="160.4">C</text>
<text x="4.8" y="204">B</text>
<text x="424.3" y="204">B</text>
<text x="4.8" y="246.1">A</text>
<text x="424.3" y="246">A</text>
<text x="33.6" y="274.2">8</text>
<text x="85.2" y="274.2">7</text>
<text x="137" y="274.2">6</text>
<text x="188.6" y="274.2">5</text>
<text x="240.3" y="274.2">4</text>
<text x="292.1" y="274.2">3</text>
<text x="343.8" y="274.2">2</text>
<text x="395.8" y="274.2">1</text>
</g>
<text font-size="3.2" x="99.1" y="215.6" transform="rotate(-90 99.1 215.6)">MK. INSIDE</text>
<g font-size="2.6">
<text x="245.7" y="249.3">FRACTIONAL ±</text>
<text x="245.7" y="252.3">X.X</text>
<text x="245.7" y="255.3">X.XX</text>
<text x="262.9" y="252.3">±0.062</text>
<text x="262.9" y="255.3">±0.031</text>
<text x="245.7" y="258.3">X.XXX</text>
<text x="245.7" y="261.2">ANGULAR</text>
<text x="262.9" y="258.3">±0.010</text>
<text x="262.9" y="261.2">±0.5</text>
</g>
<g font-size="2.2">
<text x="359.5" y="262.8">SIZE</text>
<text x="365.3" y="262.7">DRAWING NO.</text>
<text x="417.5" y="262.8">REV</text>
</g>
<text font-size="2.1" x="14.7" y="269.5">THIS DRAWING AND THE INFORMATION CONTAINED ON IT ARE THE EXCLUSIVE PROPERTY OF HARSCO CORP. THE COPYING, REPRODUCING, TRANSMITTING, OR DISTRIBUTION OF THIS DRAWING OR ANY INFORMATION CONTAINED ON IT, WHETHER IN PART OR AS A WHOLE, WITHOUT THE PRIOR WRITTEN CONSENT OF HARSCO CORP IS PROHIBITED. © 2019 HARSCO CORPORATION. ALL RIGHTS RESERVED.</text>
<g font-size="2">
<text x="242.9" y="239.8">ALL DIMENSIONS ARE INCHES</text>
<text x="243.1" y="236.8">UNLESS OTHERWISE SPECIFIED:</text>
<text x="242.9" y="242.1">DIMENSIONS IN [ ] ARE METRIC</text>
<text x="242.9" y="244.4">REMOVE BURRS &amp; SHARP EDGES</text>
<text x="242.9" y="246.7">MACHINE FINISH: 125 MICRO</text>
</g>
<g font-size="1.7">
<text x="274.8" y="236.1">THIRD ANGLE PROJ</text>
<text x="292" y="236.1">JOB NO.</text>
<text x="328.5" y="236.1">MODEL</text>
<text x="274.8" y="242.5">CUSTOMER</text>
<text x="274.8" y="247.8">CUSTOMER PROJECT</text>
<text x="274.8" y="253.1">ESTIMATED DRY WEIGHT (LBS)</text>
<text x="274.8" y="258.3">DRAWN BY</text>
<text x="274.8" y="263.6">CHECKED BY</text>
<text x="302.2" y="263.6">DATE</text>
<text x="302.2" y="258.3">DATE</text>
<text x="328.2" y="258.3">STATUS</text>
</g>
</svg>
